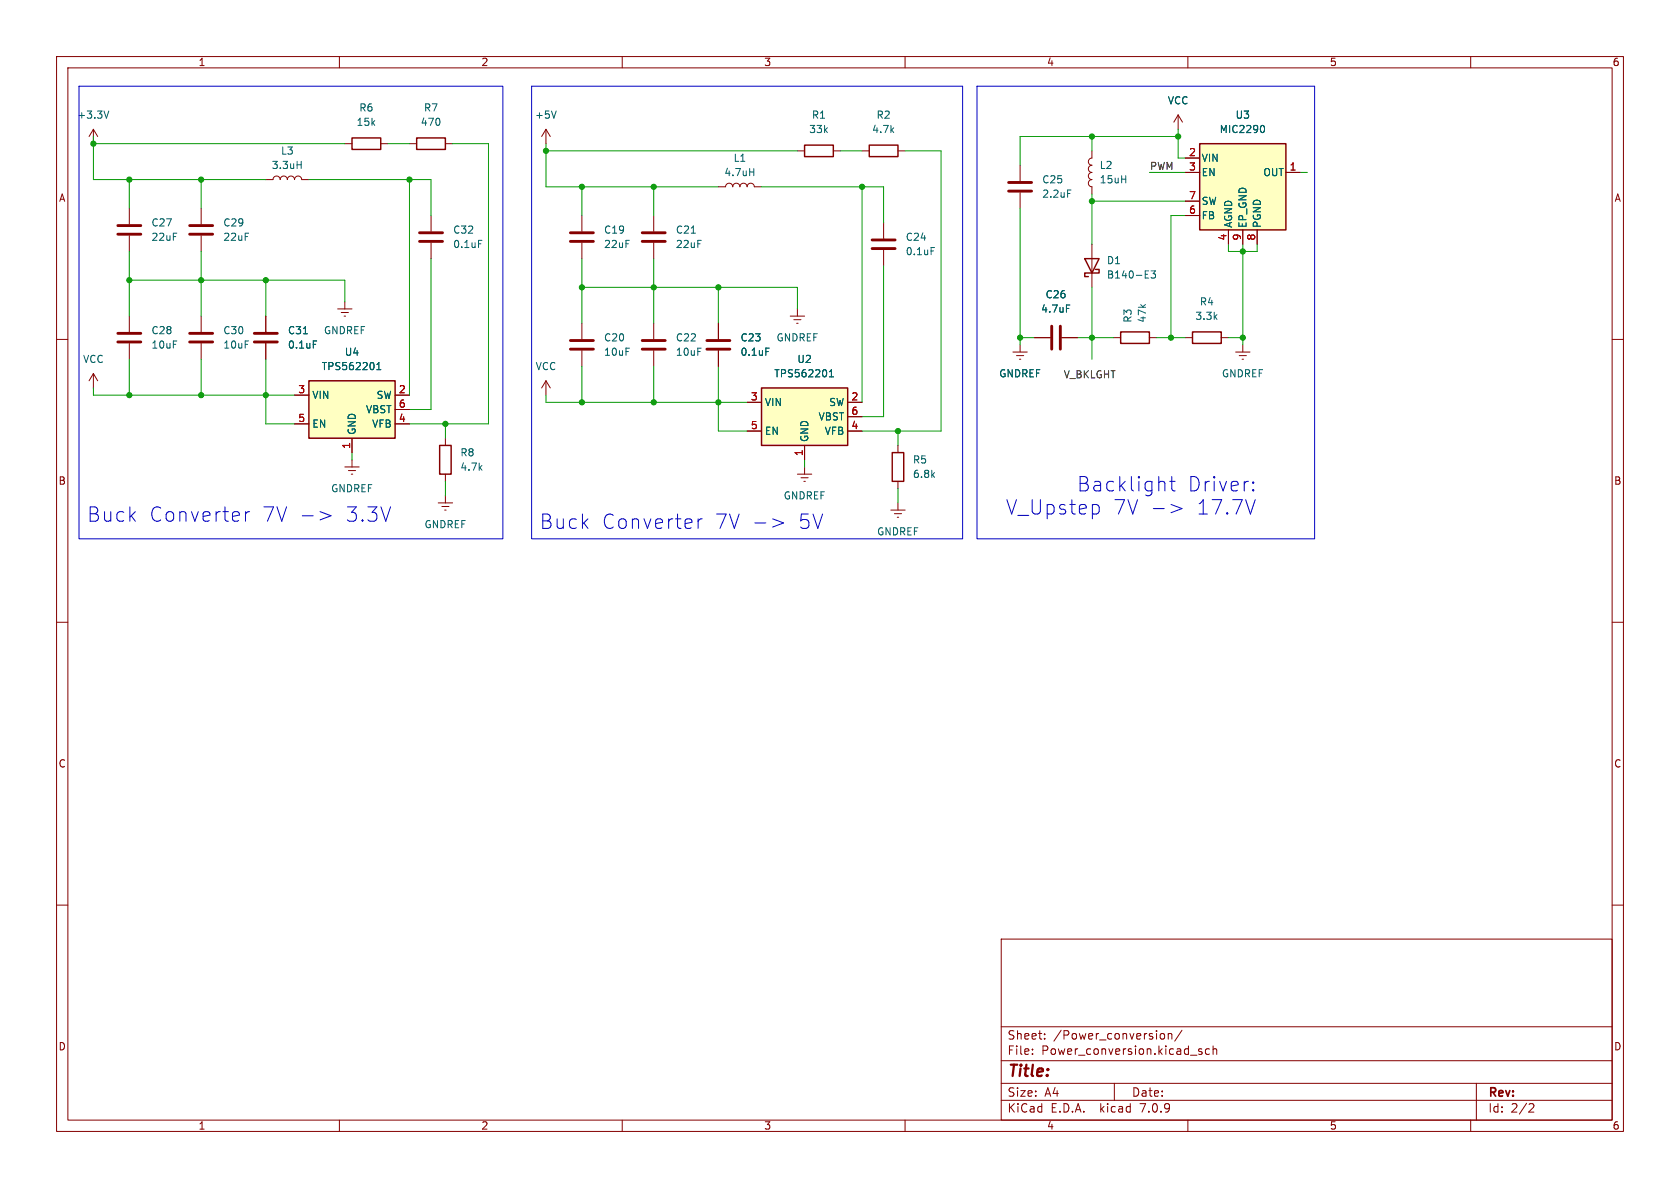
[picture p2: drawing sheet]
<svg xmlns="http://www.w3.org/2000/svg" width="297mm" height="210mm" viewBox="0 0 297 210" stroke-linecap="round" stroke-linejoin="round" font-family="sans-serif">
<g fill="none" stroke="#840000" stroke-width=".18">
<path d="M10 10h277v190h-277zM12 12h273v186h-273zM60 10v2M110 10v2M160 10v2M210 10v2M260 10v2M16.5 22.9v2.5M16.5 22.9l-.8 1.2M16.5 22.9l.8 1.2M22.9 36.8v2.8M35.6 36.8v2.8"/>
<path d="M47 31.8h1.3a.64 .64 0 0 1 .6-.7 .64 .64 0 0 1 .6 .7 .64 .64 0 0 1 .7-.7 .64 .64 0 0 1 .6 .7 .64 .64 0 0 1 .6-.7 .64 .64 0 0 1 .7 .7 .64 .64 0 0 1 .6-.7 .64 .64 0 0 1 .6 .7h1.3M61 25.4h1.2M67.3 25.4h1.3M72.4 25.4h1.3M76.2 38.1v2.8M78.7 25.4h1.3M96.5 22.9l-.7 1.2M96.5 22.9v2.5M96.5 22.9l.8 1.2M102.9 38.1v2.8M115.6 38.1v2.8M127 33h1.3a.64 .64 0 0 1 .6-.6 .64 .64 0 0 1 .6 .6 .64 .64 0 0 1 .7-.6 .64 .64 0 0 1 .6 .6 .64 .64 0 0 1 .6-.6 .64 .64 0 0 1 .7 .6 .64 .64 0 0 1 .6-.6 .64 .64 0 0 1 .6 .6h1.3"/>
<path d="M141 26.7h1.2M147.3 26.7h1.3M152.4 26.7h1.3M156.2 39.4v2.8M158.7 26.7h1.3M180.3 29.2v2.8M180.3 34v2.8M193 26.7v1.2a.64 .64 0 0 0-.6 .7 .64 .64 0 0 0 .6 .6 .64 .64 0 0 0-.6 .6 .64 .64 0 0 0 .6 .7 .64 .64 0 0 0-.6 .6 .64 .64 0 0 0 .6 .7 .64 .64 0 0 0-.6 .6 .64 .64 0 0 0 .6 .6v1.3M208.3 20.3l-.8 1.3M208.3 20.3v2.6M208.3 20.3l.7 1.3M209.5 30.5h2.6"/>
<path d="M209.5 27.9h2.6M209.5 38.1h2.6M209.5 35.6h2.6M227.3 30.5h2.6M10 60h2M22.9 41.7v2.8M22.9 55.9v2.8M35.6 41.7v2.8M35.6 55.9v2.8M47 55.9v2.8M59.7 54.6h2.5M60.3 55.2h1.3"/>
<path d="M60.8 55.9h.3M61 53.3v1.3M76.2 42.9v2.8M102.9 42.9v2.8M102.9 57.2v2.7M115.6 42.9v2.8M115.6 57.2v2.7M127 57.2v2.7M139.7 55.9h2.5M140.3 56.5h1.3M140.8 57.2h.3M141 54.6v1.3"/>
<path d="M156.2 44.2v2.8M182.9 59.7h2.8M187.7 59.7h2.8M193 43.2v7.6M196.8 59.7h1.3M203.2 59.7h1.3M209.5 59.7h1.3M215.9 59.7h1.3M217.2 40.6v2.6M219.7 40.6v2.6M222.2 40.6v2.6M285 60h2"/>
<path d="M16.5 66l-.8 1.3M16.5 66v2.6M16.5 66l.8 1.3M22.9 60.7v2.8M35.6 60.7v2.8M47 60.7v2.8M52.1 69.9h2.5M52.1 74.9h2.5M62.2 77.5v2.5M69.8 69.9h2.6M69.8 74.9h2.6M69.8 72.4h2.6"/>
<path d="M78.7 77.5v1.2M96.5 67.3v2.6M96.5 67.3l-.7 1.3M96.5 67.3l.8 1.3M102.9 62v2.8M115.6 62v2.8M127 62v2.8M132.1 71.1h2.5M132.1 76.2h2.5M142.2 78.7v2.6M149.9 71.1h2.5M149.9 76.2h2.5"/>
<path d="M149.9 73.7h2.5M158.7 78.7v1.3M179.1 62.2h2.5M179.7 62.9h1.3M180.2 63.5h.3M180.3 61v1.2M218.4 62.2h2.6M219.1 62.9h1.2M219.6 63.5h.2M219.7 61v1.2M61 82.6h2.5M61.6 83.2h1.3"/>
<path d="M62.1 83.8h.3M62.2 81.3v1.3M77.5 88.9h2.5M78.1 89.5h1.3M78.6 90.2h.3M78.7 83.8v1.3M78.7 87.6v1.3M141 83.8h2.5M141.6 84.5h1.3M142.1 85.1h.3M142.2 82.6v1.2M157.5 90.2h2.5"/>
<path d="M158.1 90.8h1.3M158.6 91.4h.3M158.7 85.1v1.3M158.7 88.9v1.3M10 110h2M285 110h2M10 160h2M285 160h2M177 166h108v32h-108zM60 198v2M110 198v2M160 198v2"/>
<path d="M177 194.5h108M177 191.5h108M177 187.5h108M177 181.5h108M182.5 186.3v.1M182.5 185.5v.1M184.7 183.6v.1M184.7 182.8v.1M197 191.5v3M205.2 182.8l.4-.1 .3 .3-.1 .6-.2 .1-.4-.1M206.5 182.8l.2-.1 .4 .1 .1 .9M206.5 182.7v1"/>
<path d="M209 182.1l-1.3 2M210 198v2M212.5 185.5l-.4-.1-.2 .2 .1 .2 .5 .2v.3h-.6M213.8 185.5l-.4-.1-.3 .3v.4l.1 .2h.6M214.5 185.5l.2-.1 .3 .1 .1 .9M214.5 184.9v1.5M260 198v2M261 191.5v6.5M270.5 195.1l.5 .1 .2 .3-1 1.1h1"/>
</g>
<g fill="#ffffc2" stroke="#ffffc2" stroke-width=".18">
<path d="M212.1 25.4h15.2v15.2h-15.2z"/>
<path d="M54.6 67.3h15.2v10.2h-15.2z"/>
<path d="M134.6 68.6h15.3v10.1h-15.3z"/>
</g>
<g fill="none" stroke="#840000" stroke-width=".25">
<path d="M62.2 24.4h5.1v2h-5.1zM73.7 24.4h5v2h-5zM142.2 25.7h5.1v2h-5.1zM153.7 25.7h5v2h-5zM212.1 25.4h15.2v15.2h-15.2zM191.8 45.7h2.5l-1.3 2.6zM193.7 47.6h.6v.7h-2.5v.6h.6M198.1 58.7h5.1v2h-5.1zM210.8 58.7h5.1v2h-5.1zM54.6 67.3h15.2v10.2h-15.2zM77.7 78.7h2.1v5.1h-2.1zM134.6 68.6h15.3v10.1h-15.3z"/>
<path d="M157.7 80h2.1v5.1h-2.1z"/>
</g>
<g fill="none" stroke="#006464" stroke-width=".18">
<path d="M19.2 19.6l-.4 1.3M98.3 19.6l-.4 1.3M52.5 29.1h.7M53.2 28.5v1.3M132.5 30.4h.8M133.3 29.8v1.3M188.7 33.6h.6M223.2 22.2a.79 .79 0 0 1 0 1.2M53.6 59h.8M84.6 42.5h.6M122.2 41.2h.7M164.6 43.8h.6"/>
<path d="M188.5 53.9h.6M202.5 49.2h.6M202.5 47.9h.6M203.5 47.9h.8l-.4 .5 .3 .1v.5l-.2 .2-.5-.2M55.4 60.3h.6M66.6 65.3h.7M66.6 64.4l.4-.3v1.2M135.4 61.5h.6M146.6 66.6h.8M146.6 65.7l.4-.4v1.3"/>
</g>
<g fill="none" stroke="#840000" stroke-width=".51">
<path d="M20.8 39.9h4.1M33.5 39.9h4.1M178.3 33.8h4.1M178.3 32.3h4.1M20.8 41.4h4.1M20.8 58.9h4.1M33.5 41.4h4.1M33.5 58.9h4.1M45 58.9h4M74.2 42.7h4M74.2 41.1h4M100.8 42.7h4.1"/>
<path d="M100.8 41.1h4.1M113.5 42.7h4.1M113.5 41.1h4.1M154.2 43.9h4M154.2 42.4h4M185.9 57.7v4M187.5 57.7v4M20.8 60.5h4.1M33.5 60.5h4.1M45 60.5h4M100.8 61.7h4.1M100.8 60.2h4.1"/>
<path d="M113.5 61.7h4.1M113.5 60.2h4.1M125 61.7h4M125 60.2h4"/>
</g>
<g fill="none" stroke="#0000c2" stroke-width=".18">
<path d="M14 15.2h74.9v80.1h-74.9zM94 15.2h76.2v80.1h-76.2zM172.7 15.2h59.7v80.1h-59.7zM43.4 90.4v1.7M44.1 90.4a.65 .65 0 0 0-.7 .5M56.6 90.4l1.9 .8-1.9 .7M123.4 91.7v1.7M124.1 91.7a.65 .65 0 0 0-.7 .5M136.6 91.7l1.9 .7-1.9 .8M206.8 85.1h1M207 89.2l2 .7-2 .7M207.2 84.2v2.2l.1 .3 .5 .1"/>
<path d="M221.5 86.5l.2 .2-.2 .1M221.5 86.5l-.1 .2 .1 .1M221.5 85.2v.3M221.5 86.5v.3M221.5 85.2l.2 .1-.2 .2M221.5 85.2l-.1 .1 .1 .2"/>
</g>
<g fill="none" stroke="#009600" stroke-width=".18">
<path d="M16.5 24.1v7.7h30.5M16.5 25.4h44.5M22.9 31.8v5M35.6 31.8v5M54.6 31.8h21.6v6.3M68.6 25.4h3.8M72.4 31.8v38.1M80 25.4h6.4v49.5h-14M96.5 25.4v7.6h30.5M96.5 26.7h44.5M102.9 33v5.1M115.6 33v5.1"/>
<path d="M134.6 33h21.6v6.4M148.6 26.7h3.8M152.4 33v38.1M160 26.7h6.4v49.5h-14M180.3 36.8v24.2M193 24.1v2.6M193 34.3v8.9M193 35.6h16.5M203.2 30.5h6.3M208.3 24.1h-28v5.1M208.3 22.9v5h1.2M209.5 38.1h-2.5v21.6"/>
<path d="M229.9 30.5h1.2M22.9 49.5h38.1v3.8M22.9 44.5v11.4M35.6 44.5v11.4M47 49.5v6.4M76.2 45.7v26.7h-3.8M102.9 50.8h38.1v3.8M102.9 45.7v11.5M115.6 45.7v11.5M127 50.8v6.4M156.2 47v26.7h-3.8M180.3 59.7h2.6"/>
<path d="M190.5 59.7h6.3M193 50.8v12.7M204.5 59.7h5M217.2 59.7h2.5M217.2 43.2v1.3h5v-1.3M219.7 43.2v17.8M16.5 68.6v1.3h35.6M22.9 63.5v6.4M35.6 63.5v6.4M47 63.5v11.4h5.1M78.7 74.9v2.6M96.5 69.9v1.2h35.6"/>
<path d="M102.9 64.8v6.3M115.6 64.8v6.3M127 64.8v11.4h5.1M158.7 76.2v2.5M62.2 80v1.3M78.7 85.1v2.5M142.2 81.3v1.3M158.7 86.4v2.5"/>
</g>
<g fill="#009600" stroke="#009600" stroke-width=".18">
<circle cx="16.5" cy="25.4" r=".46"/>
<circle cx="35.6" cy="31.8" r=".46"/>
<circle cx="47" cy="49.5" r=".46"/>
<circle cx="35.6" cy="69.9" r=".46"/>
<circle cx="22.9" cy="31.8" r=".46"/>
<circle cx="35.6" cy="49.5" r=".46"/>
<circle cx="22.9" cy="49.5" r=".46"/>
<circle cx="22.9" cy="69.9" r=".46"/>
<circle cx="72.4" cy="31.8" r=".46"/>
<circle cx="47" cy="69.9" r=".46"/>
<circle cx="78.7" cy="74.9" r=".46"/>
<circle cx="158.7" cy="76.2" r=".46"/>
<circle cx="152.4" cy="33" r=".46"/>
<circle cx="180.3" cy="59.7" r=".46"/>
<circle cx="193" cy="35.6" r=".46"/>
<circle cx="219.7" cy="44.5" r=".46"/>
<circle cx="219.7" cy="59.7" r=".46"/>
<circle cx="193" cy="59.7" r=".46"/>
<circle cx="207" cy="59.7" r=".46"/>
<circle cx="102.9" cy="33" r=".46"/>
<circle cx="115.6" cy="33" r=".46"/>
<circle cx="96.5" cy="26.7" r=".46"/>
<circle cx="127" cy="50.8" r=".46"/>
<circle cx="102.9" cy="71.1" r=".46"/>
<circle cx="115.6" cy="71.1" r=".46"/>
<circle cx="102.9" cy="50.8" r=".46"/>
<circle cx="115.6" cy="50.8" r=".46"/>
<circle cx="127" cy="71.1" r=".46"/>
<circle cx="193" cy="24.1" r=".46"/>
<circle cx="208.3" cy="24.1" r=".46"/>
</g>
<g font-size="3.5" fill="#0000c2">
<text x="190.5" y="87.1">Backlight</text>
<text x="210" y="87.1">Driver:</text>
<text x="15.2" y="92.5">Buck</text>
<text x="26.2" y="92.5">Converter</text>
<text x="46.1" y="92.5">7V -&gt;</text>
<text x="60.8" y="92.5">3.3V</text>
<text x="95.2" y="93.7">Buck</text>
<text x="106.2" y="93.7">Converter</text>
<text x="126.1" y="93.7">7V -&gt;</text>
<text x="140.8" y="93.7">5V</text>
<text x="177.9" y="91.2">V_Upstep</text>
<text x="196.9" y="91.2">7V -&gt;</text>
<text x="211.5" y="91.2">17.7V</text>
</g>
<text font-size="2.8" fill="#840000" x="178" y="190.9">Title:</text>
<g font-size="2.1" fill="#840000">
<text x="178" y="184">Sheet:</text>
<text x="186.2" y="184">/Power_conversion/</text>
<text x="178" y="186.7">File:</text>
<text x="184.1" y="186.7">Power_conversion.kicad_sch</text>
<text x="178" y="196.9">KiCad</text>
<text x="178" y="194.1">Size:</text>
<text x="184.7" y="194.1">A4</text>
<text x="185.7" y="196.9">E.D.A.</text>
<text x="194.6" y="196.9">kicad</text>
<text x="200" y="194.1">Date:</text>
<text x="201.8" y="196.9">7.0.9</text>
<text x="263" y="194.3">Rev:</text>
<text x="263" y="196.9">Id:</text>
<text x="267.1" y="196.9">2/2</text>
</g>
<g font-size="1.8" fill="#840000">
<text x="35" y="11.9">1</text>
<text x="85" y="11.9">2</text>
<text x="135" y="11.9">3</text>
<text x="185" y="11.9">4</text>
<text x="235" y="11.9">5</text>
<text x="285" y="11.9">6</text>
<text x="10.3" y="35.9">A</text>
<text x="285.3" y="35.9">A</text>
<text x="10.3" y="85.9">B</text>
<text x="285.3" y="85.9">B</text>
<text x="10.3" y="135.9">C</text>
<text x="285.3" y="135.9">C</text>
<text x="10.3" y="185.9">D</text>
<text x="285.3" y="185.9">D</text>
<text x="35" y="199.9">1</text>
<text x="85" y="199.9">2</text>
<text x="135" y="199.9">3</text>
<text x="185" y="199.9">4</text>
<text x="235" y="199.9">5</text>
<text x="285" y="199.9">6</text>
</g>
<g font-size="1.8" fill="#006464">
<text x="13.6" y="21.2">+3.3V</text>
<text x="62.9" y="22.5">15k</text>
<text x="63.4" y="19.9">R6</text>
<text x="74.3" y="22.5">470</text>
<text x="74.9" y="19.9">R7</text>
<text x="94.5" y="21.2">+5V</text>
<text x="143" y="23.7">33k</text>
<text x="143.4" y="21.2">R1</text>
<text x="154.1" y="23.7">4.7k</text>
<text x="154.9" y="21.2">R2</text>
<text x="206.4" y="18.6">VCC</text>
<text x="215.5" y="23.7">MIC2290</text>
<text x="218.3" y="21.2">U3</text>
<text x="49.6" y="27.5">L3</text>
<text x="129.6" y="28.8">L1</text>
<text x="212.3" y="28.8">VIN</text>
<text x="47.9" y="30.1">3.3uH</text>
<text x="128" y="31.3">4.7uH</text>
<text x="184.2" y="32.6">C25</text>
<text x="184.2" y="35.2">2.2uF</text>
<text x="194.3" y="32.6">15uH</text>
<text x="194.3" y="30.1">L2</text>
<text x="212.3" y="31.3">EN</text>
<text x="223.2" y="31.3">OUT</text>
<text x="26.7" y="40.2">C27</text>
<text x="39.4" y="40.2">C29</text>
<text x="80" y="41.5">C32</text>
<text x="106.7" y="41.5">C19</text>
<text x="119.4" y="41.5">C21</text>
<text x="212.3" y="39">FB</text>
<text x="212.3" y="36.4">SW</text>
<text x="218" y="40.4" transform="rotate(-90 218 40.4)">AGND</text>
<text x="220.6" y="40.4" transform="rotate(-90 220.6 40.4)">EP_GND</text>
<text x="223.1" y="40.4" transform="rotate(-90 223.1 40.4)">PGND</text>
<text x="26.7" y="42.8">22uF</text>
<text x="39.4" y="42.8">22uF</text>
<text x="80" y="44">0.1uF</text>
<text x="106.7" y="44">22uF</text>
<text x="119.4" y="44">22uF</text>
<text x="160" y="42.8">C24</text>
<text x="160" y="45.3">0.1uF</text>
<text x="195.6" y="46.9">D1</text>
<text x="184.7" y="52.9">C26</text>
<text x="195.6" y="49.4">B140-E3</text>
<text x="26.7" y="59.3">C28</text>
<text x="39.4" y="59.3">C30</text>
<text x="50.8" y="59.3">C31</text>
<text x="57.2" y="59.3">GNDREF</text>
<text x="184" y="55.5">4.7uF</text>
<text x="200.3" y="57.1" transform="rotate(-90 200.3 57.1)">R3</text>
<text x="202.8" y="57.1" transform="rotate(-90 202.8 57.1)">47k</text>
<text x="211.2" y="56.7">3.3k</text>
<text x="212" y="54.2">R4</text>
<text x="14.6" y="64.4">VCC</text>
<text x="26.7" y="61.8">10uF</text>
<text x="39.4" y="61.8">10uF</text>
<text x="50.8" y="61.8">0.1uF</text>
<text x="56.8" y="65.6">TPS562201</text>
<text x="60.9" y="63.1">U4</text>
<text x="94.6" y="65.6">VCC</text>
<text x="106.7" y="60.6">C20</text>
<text x="106.7" y="63.1">10uF</text>
<text x="119.4" y="60.6">C22</text>
<text x="119.4" y="63.1">10uF</text>
<text x="130.8" y="60.6">C23</text>
<text x="130.8" y="63.1">0.1uF</text>
<text x="137.2" y="60.6">GNDREF</text>
<text x="140.9" y="64.4">U2</text>
<text x="55.1" y="70.7">VIN</text>
<text x="66.5" y="70.7">SW</text>
<text x="135.1" y="72">VIN</text>
<text x="136.8" y="66.9">TPS562201</text>
<text x="146.5" y="72">SW</text>
<text x="176.5" y="66.9">GNDREF</text>
<text x="215.9" y="66.9">GNDREF</text>
<text x="55.1" y="75.8">EN</text>
<text x="63.1" y="77" transform="rotate(-90 63.1 77)">GND</text>
<text x="64.6" y="73.3">VBST</text>
<text x="65.7" y="75.8">VFB</text>
<text x="135.1" y="77.1">EN</text>
<text x="144.6" y="74.5">VBST</text>
<text x="145.7" y="77.1">VFB</text>
<text x="81.3" y="80.9">R8</text>
<text x="81.3" y="83.4">4.7k</text>
<text x="143.1" y="78.2" transform="rotate(-90 143.1 78.2)">GND</text>
<text x="161.3" y="82.1">R5</text>
<text x="58.4" y="87.2">GNDREF</text>
<text x="138.4" y="88.5">GNDREF</text>
<text x="161.3" y="84.7">6.8k</text>
<text x="74.9" y="93.6">GNDREF</text>
<text x="155" y="94.8">GNDREF</text>
</g>
<g font-size="1.8" fill="#a90000">
<text x="210.1" y="27.7">2</text>
<text x="210.1" y="30.2">3</text>
<text x="210.1" y="35.3">7</text>
<text x="227.9" y="30.2">1</text>
<text x="210.1" y="37.8">6</text>
<text x="216.9" y="42.6" transform="rotate(-90 216.9 42.6)">4</text>
<text x="219.5" y="42.6" transform="rotate(-90 219.5 42.6)">9</text>
<text x="222" y="42.6" transform="rotate(-90 222 42.6)">8</text>
<text x="52.6" y="69.6">3</text>
<text x="70.4" y="69.6">2</text>
<text x="132.6" y="70.9">3</text>
<text x="150.4" y="70.9">2</text>
<text x="52.6" y="74.7">5</text>
<text x="70.4" y="74.7">4</text>
<text x="70.4" y="72.1">6</text>
<text x="132.6" y="75.9">5</text>
<text x="150.4" y="75.9">4</text>
<text x="150.4" y="73.4">6</text>
<text x="62" y="79.4" transform="rotate(-90 62 79.4)">1</text>
<text x="142" y="80.7" transform="rotate(-90 142 80.7)">1</text>
</g>
<g font-size="1.8" fill="#0f0f0f">
<text x="203.2" y="30.1">PWM</text>
<text x="188" y="67">V_BKLGHT</text>
</g>
</svg>
